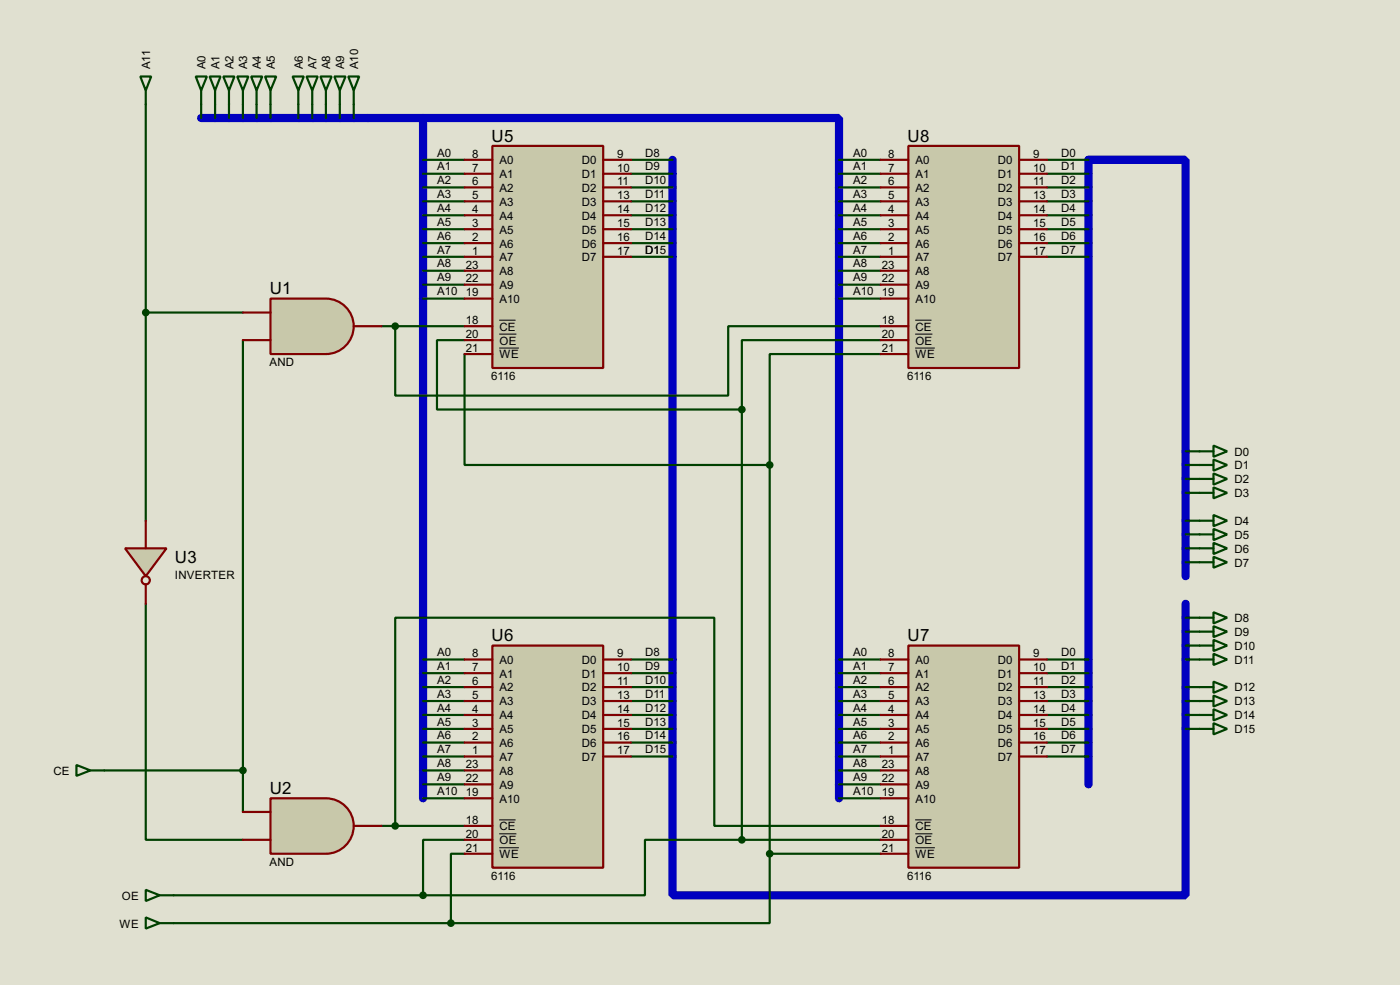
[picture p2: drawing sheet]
<svg xmlns="http://www.w3.org/2000/svg" width="256mm" height="180mm" viewBox="0 0 256 180" stroke-linecap="round" stroke-linejoin="round" font-family="sans-serif">
<path d="M0 0h256.5v180.3h-256.5z" fill="#e0e0d0"/>
<path d="M36.9 21.6h40.6M77.5 21.6h76.2v124.5M77.5 21.6v124.5M123.2 29.3v134.6h94v-53.4M217.2 105.5v-76.2h-17.8v114.3" fill="none" stroke="#0000c0" stroke-width="1.5"/>
<g fill="none" stroke="#004000" stroke-width=".4">
<path d="M26.7 19.1v76.2M36.9 19.1v2.5M39.4 19.1v2.5M42 19.1v2.5M44.5 19.1v2.5M47 19.1v2.5M49.6 19.1v2.5M54.7 19.1v2.5M57.2 19.1v2.5M59.7 19.1v2.5M62.3 19.1v2.5M64.8 19.1v2.5"/>
<path d="M77.5 29.3h7.6M77.5 31.8h7.6M77.5 34.3h7.6M77.5 36.9h7.6M77.5 39.4h7.6M115.6 29.3h7.6M115.6 31.8h7.6M115.6 34.3h7.6M115.6 36.9h7.6M115.6 39.4h7.6M153.7 29.3h7.6M153.7 31.8h7.6"/>
<path d="M153.7 34.3h7.6M153.7 36.9h7.6M153.7 39.4h7.6M191.8 29.3h7.6M191.8 31.8h7.6M191.8 34.3h7.6M191.8 36.9h7.6M191.8 39.4h7.6M26.7 57.2h17.8M69.9 59.7h15.2M72.4 59.7v12.7h61v-12.7h27.9M77.5 42h7.6"/>
<path d="M77.5 44.5h7.6M77.5 47h7.6M77.5 49.6h7.6M77.5 52.1h7.6M77.5 54.7h7.6M115.6 42h7.6M115.6 44.5h7.6M115.6 47h7.6M153.7 42h7.6M153.7 44.5h7.6M153.7 47h7.6M153.7 49.6h7.6"/>
<path d="M153.7 52.1h7.6M153.7 54.7h7.6M191.8 42h7.6M191.8 44.5h7.6M191.8 47h7.6M44.5 62.3v86.3M85.1 62.3h-5v12.7h55.8M85.1 64.8v20.3h55.9M135.9 75v78.7M161.3 62.3h-25.4v12.7M161.3 64.8h-20.3v20.3M141 85.1v71.2"/>
<path d="M217.2 82.6h2.6M217.2 85.1h2.6M217.2 87.7h2.6M217.2 90.2h2.6M217.2 95.3h2.6M217.2 97.8h2.6M26.7 110.5v43.2h17.8M217.2 100.4h2.6M217.2 102.9h2.6M217.2 113.1h2.6M217.2 115.6h2.6M217.2 118.2h2.6"/>
<path d="M77.5 138.5h7.6M77.5 120.7h7.6M77.5 133.4h7.6M77.5 130.9h7.6M77.5 125.8h7.6M77.5 128.3h7.6M77.5 135.9h7.6M77.5 123.2h7.6M115.6 138.5h7.6M115.6 120.7h7.6M115.6 133.4h7.6M115.6 130.9h7.6"/>
<path d="M115.6 125.8h7.6M115.6 128.3h7.6M115.6 135.9h7.6M115.6 123.2h7.6M153.7 138.5h7.6M153.7 120.7h7.6M153.7 133.4h7.6M153.7 130.9h7.6M153.7 125.8h7.6M153.7 128.3h7.6M153.7 135.9h7.6M153.7 123.2h7.6"/>
<path d="M191.8 138.5h7.6M191.8 120.7h7.6M191.8 133.4h7.6M191.8 130.9h7.6M191.8 125.8h7.6M191.8 128.3h7.6M191.8 135.9h7.6M191.8 123.2h7.6M217.2 120.7h2.6M217.2 133.4h2.6M217.2 130.9h2.6M217.2 125.8h2.6"/>
<path d="M217.2 128.3h2.6M19.1 141h25.4M69.9 151.2h15.2M72.4 151.2v-38.1h58.5v38.1h30.4M77.5 146.1h7.6M77.5 143.6h7.6M77.5 141h7.6M85.1 153.7h-7.6v10.2M85.1 156.3h-2.5v12.7M135.9 153.7h-17.7v10.2h-40.7M135.9 153.7h25.4M141 156.3v12.7h-58.4"/>
<path d="M141 156.3h20.3M153.7 146.1h7.6M153.7 143.6h7.6M153.7 141h7.6M31.8 163.9h45.7M31.8 169h50.8"/>
</g>
<path d="M90.2 26.7h20.3v40.7h-20.3z" fill="#c8c8aa" stroke="#800000" stroke-width=".4"/>
<g fill="none" stroke="#800000" stroke-width=".4">
<path d="M85.1 29.3h5.1M85.1 31.8h5.1M85.1 34.3h5.1M85.1 36.9h5.1M85.1 39.4h5.1M110.5 29.3h5.1M110.5 31.8h5.1M110.5 34.3h5.1M110.5 36.9h5.1M110.5 39.4h5.1M85.1 42h5.1M85.1 44.5h5.1"/>
<path d="M85.1 47h5.1M85.1 49.6h5.1M85.1 52.1h5.1M85.1 54.7h5.1M85.1 59.7h5.1M110.5 42h5.1M110.5 44.5h5.1M110.5 47h5.1M85.1 62.3h5.1M85.1 64.8h5.1"/>
</g>
<path d="M91.5 58.6h3M91.5 61.2h3.1M91.5 63.7h3.6" fill="none" stroke="#000" stroke-width=".18"/>
<path d="M90.2 118.2h20.3v40.6h-20.3z" fill="#c8c8aa" stroke="#800000" stroke-width=".4"/>
<g fill="none" stroke="#800000" stroke-width=".4">
<path d="M85.1 120.7h5.1M85.1 123.2h5.1M85.1 125.8h5.1M85.1 128.3h5.1M85.1 130.9h5.1M85.1 133.4h5.1M85.1 135.9h5.1M85.1 138.5h5.1M110.5 120.7h5.1M110.5 123.2h5.1M110.5 125.8h5.1M110.5 128.3h5.1"/>
<path d="M110.5 130.9h5.1M110.5 133.4h5.1M110.5 135.9h5.1M110.5 138.5h5.1M85.1 141h5.1M85.1 143.6h5.1M85.1 146.1h5.1M85.1 151.2h5.1M85.1 153.7h5.1M85.1 156.3h5.1"/>
</g>
<path d="M91.5 150.1h3M91.5 152.6h3.1M91.5 155.2h3.6" fill="none" stroke="#000" stroke-width=".18"/>
<path d="M166.4 118.2h20.3v40.6h-20.3z" fill="#c8c8aa" stroke="#800000" stroke-width=".4"/>
<g fill="none" stroke="#800000" stroke-width=".4">
<path d="M161.3 120.7h5.1M161.3 123.2h5.1M161.3 125.8h5.1M161.3 128.3h5.1M161.3 130.9h5.1M161.3 133.4h5.1M161.3 135.9h5.1M161.3 138.5h5.1M186.7 120.7h5.1M186.7 123.2h5.1M186.7 125.8h5.1M186.7 128.3h5.1"/>
<path d="M186.7 130.9h5.1M186.7 133.4h5.1M186.7 135.9h5.1M186.7 138.5h5.1M161.3 141h5.1M161.3 143.6h5.1M161.3 146.1h5.1M161.3 151.2h5.1M161.3 153.7h5.1M161.3 156.3h5.1"/>
</g>
<path d="M167.7 150.1h3M167.7 152.6h3.1M167.7 155.2h3.6" fill="none" stroke="#000" stroke-width=".18"/>
<path d="M166.4 26.7h20.3v40.7h-20.3z" fill="#c8c8aa" stroke="#800000" stroke-width=".4"/>
<g fill="none" stroke="#800000" stroke-width=".4">
<path d="M161.3 29.3h5.1M161.3 31.8h5.1M161.3 34.3h5.1M161.3 36.9h5.1M161.3 39.4h5.1M186.7 29.3h5.1M186.7 31.8h5.1M186.7 34.3h5.1M186.7 36.9h5.1M186.7 39.4h5.1M161.3 42h5.1M161.3 44.5h5.1"/>
<path d="M161.3 47h5.1M161.3 49.6h5.1M161.3 52.1h5.1M161.3 54.7h5.1M161.3 59.7h5.1M186.7 42h5.1M186.7 44.5h5.1M186.7 47h5.1M161.3 62.3h5.1M161.3 64.8h5.1"/>
</g>
<path d="M167.7 58.6h3M167.7 61.2h3.1M167.7 63.7h3.6" fill="none" stroke="#000" stroke-width=".18"/>
<g fill="none" stroke="#004000" stroke-width=".4">
<path d="M25.7 14h2l-1 2.6zM26.7 16.6v2.5M35.9 14h2l-1 2.6zM36.9 16.6v2.5M38.4 14h2l-1 2.6zM39.4 16.6v2.5M40.9 14h2.1l-1 2.6zM42 16.6v2.5M43.5 14h2l-1 2.6zM44.5 16.6v2.5M46 14h2.1l-1.1 2.6zM47 16.6v2.5"/>
<path d="M48.6 14h2l-1 2.6zM49.6 16.6v2.5M53.6 14h2.1l-1 2.6zM54.7 16.6v2.5M56.2 14h2l-1 2.6zM57.2 16.6v2.5M58.7 14h2.1l-1.1 2.6zM59.7 16.6v2.5M61.3 14h2l-1 2.6zM62.3 16.6v2.5M63.8 14h2l-1 2.6zM64.8 16.6v2.5"/>
<path d="M219.8 97.8h2.5M219.8 95.3h2.5M219.8 90.2h2.5M219.8 87.7h2.5M219.8 85.1h2.5M219.8 82.6h2.5M222.3 99.4l2.5 1-2.5 1zM222.3 96.8l2.5 1-2.5 1.1zM222.3 94.3l2.5 1-2.5 1zM222.3 89.2l2.5 1-2.5 1zM222.3 86.7l2.5 1-2.5 1zM222.3 84.1l2.5 1-2.5 1.1z"/>
<path d="M222.3 81.6l2.5 1-2.5 1zM219.8 118.2h2.5M219.8 115.6h2.5M219.8 113.1h2.5M219.8 102.9h2.5M219.8 100.4h2.5M222.3 119.7l2.5 1-2.5 1zM222.3 117.1l2.5 1.1-2.5 1zM222.3 114.6l2.5 1-2.5 1zM222.3 112.1l2.5 1-2.5 1zM222.3 101.9l2.5 1-2.5 1zM219.8 133.4h2.5"/>
<path d="M219.8 130.9h2.5M219.8 128.3h2.5M219.8 125.8h2.5M219.8 120.7h2.5M222.3 132.4l2.5 1-2.5 1zM222.3 129.8l2.5 1.1-2.5 1zM222.3 127.3l2.5 1-2.5 1zM222.3 124.8l2.5 1-2.5 1zM14 140l2.6 1-2.6 1zM16.6 141h2.5M26.7 167.9l2.6 1.1-2.6 1zM26.7 162.9l2.6 1-2.6 1z"/>
<path d="M29.3 169h2.5M29.3 163.9h2.5"/>
</g>
<g fill="#004000" stroke="#004000" stroke-width=".4">
<circle cx="77.5" cy="163.9" r=".5"/>
<circle cx="135.9" cy="153.7" r=".5"/>
<circle cx="135.9" cy="75" r=".5"/>
<circle cx="82.6" cy="169" r=".5"/>
<circle cx="141" cy="156.3" r=".5"/>
<circle cx="141" cy="85.1" r=".5"/>
</g>
<path d="M49.6 54.7h10.1a5.1 5.1 0 0 1 5.1 5 5.1 5.1 0 0 1-5.1 5.1h-10.1z" fill-rule="evenodd" fill="#c8c8aa" stroke="#800000" stroke-width=".4"/>
<path d="M44.5 57.2h5.1M64.8 59.7h5.1M44.5 62.3h5.1" fill="none" stroke="#800000" stroke-width=".4"/>
<path d="M49.6 146.1h10.1a5.1 5.1 0 0 1 5.1 5.1 5.1 5.1 0 0 1-5.1 5.1h-10.1z" fill-rule="evenodd" fill="#c8c8aa" stroke="#800000" stroke-width=".4"/>
<path d="M44.5 148.6h5.1M44.5 153.7h5.1M64.8 151.2h5.1" fill="none" stroke="#800000" stroke-width=".4"/>
<path d="M22.9 100.4h7.6l-3.8 5.1z" fill="#c8c8aa" stroke="#800000" stroke-width=".4"/>
<g fill="none" stroke="#800000" stroke-width=".4">
<path d="M26.7 95.3v5.1M26.7 107v3.5"/>
<circle cx="26.7" cy="106.2" r=".75"/>
</g>
<g fill="#004000" stroke="#004000" stroke-width=".4">
<circle cx="26.7" cy="57.2" r=".5"/>
<circle cx="44.5" cy="141" r=".5"/>
<circle cx="72.4" cy="151.2" r=".5"/>
<circle cx="72.4" cy="59.7" r=".5"/>
</g>
<g font-size="3.5">
<text x="90.1" y="25.9">U5</text>
<text x="166.3" y="25.9">U8</text>
<text x="49.4" y="53.9">U1</text>
<text x="32.1" y="103.1">U3</text>
<text x="90.1" y="117.4">U6</text>
<text x="166.3" y="117.4">U7</text>
<text x="49.4" y="145.3">U2</text>
</g>
<g font-size="2.4">
<text x="27.5" y="12.7" transform="rotate(-90 27.5 12.7)">A11</text>
<text x="37.7" y="12.7" transform="rotate(-90 37.7 12.7)">A0</text>
<text x="40.2" y="12.7" transform="rotate(-90 40.2 12.7)">A1</text>
<text x="42.8" y="12.7" transform="rotate(-90 42.8 12.7)">A2</text>
<text x="45.3" y="12.7" transform="rotate(-90 45.3 12.7)">A3</text>
<text x="47.8" y="12.7" transform="rotate(-90 47.8 12.7)">A4</text>
<text x="50.4" y="12.7" transform="rotate(-90 50.4 12.7)">A5</text>
<text x="55.5" y="12.7" transform="rotate(-90 55.5 12.7)">A6</text>
<text x="58" y="12.7" transform="rotate(-90 58 12.7)">A7</text>
<text x="60.5" y="12.7" transform="rotate(-90 60.5 12.7)">A8</text>
<text x="63.1" y="12.7" transform="rotate(-90 63.1 12.7)">A9</text>
<text x="65.6" y="12.7" transform="rotate(-90 65.6 12.7)">A10</text>
<text x="80.1" y="28.6">A0</text>
<text x="86.5" y="28.9">8</text>
<text x="113.1" y="28.9">9</text>
<text x="118.2" y="28.6">D8</text>
<text x="156.3" y="28.6">A0</text>
<text x="162.7" y="28.9">8</text>
<text x="189.3" y="28.9">9</text>
<text x="194.4" y="28.6">D0</text>
<text x="80.1" y="31.2">A1</text>
<text x="80.1" y="33.7">A2</text>
<text x="86.5" y="31.4">7</text>
<text x="86.5" y="33.9">6</text>
<text x="91.5" y="30">A0</text>
<text x="91.5" y="32.6">A1</text>
<text x="91.5" y="35.1">A2</text>
<text x="106.6" y="30">D0</text>
<text x="106.6" y="32.6">D1</text>
<text x="106.6" y="35.1">D2</text>
<text x="113.1" y="31.4">10</text>
<text x="113.1" y="33.9">11</text>
<text x="118.2" y="31.2">D9</text>
<text x="118.2" y="33.7">D10</text>
<text x="156.3" y="31.2">A1</text>
<text x="156.3" y="33.7">A2</text>
<text x="162.7" y="31.4">7</text>
<text x="162.7" y="33.9">6</text>
<text x="167.7" y="30">A0</text>
<text x="167.7" y="32.6">A1</text>
<text x="167.7" y="35.1">A2</text>
<text x="182.8" y="30">D0</text>
<text x="182.8" y="32.6">D1</text>
<text x="182.8" y="35.1">D2</text>
<text x="189.3" y="31.4">10</text>
<text x="189.3" y="33.9">11</text>
<text x="194.4" y="31.2">D1</text>
<text x="194.4" y="33.7">D2</text>
<text x="80.1" y="36.3">A3</text>
<text x="80.1" y="38.8">A4</text>
<text x="80.1" y="41.3">A5</text>
<text x="86.5" y="36.5">5</text>
<text x="86.5" y="39">4</text>
<text x="86.5" y="41.6">3</text>
<text x="91.5" y="37.7">A3</text>
<text x="91.5" y="40.2">A4</text>
<text x="106.6" y="37.7">D3</text>
<text x="106.6" y="40.2">D4</text>
<text x="113.1" y="36.5">13</text>
<text x="113.1" y="39">14</text>
<text x="113.1" y="41.6">15</text>
<text x="118.2" y="36.3">D11</text>
<text x="118.2" y="38.8">D12</text>
<text x="118.2" y="41.3">D13</text>
<text x="156.3" y="36.3">A3</text>
<text x="156.3" y="38.8">A4</text>
<text x="156.3" y="41.3">A5</text>
<text x="162.7" y="36.5">5</text>
<text x="162.7" y="39">4</text>
<text x="162.7" y="41.6">3</text>
<text x="167.7" y="37.7">A3</text>
<text x="167.7" y="40.2">A4</text>
<text x="182.8" y="37.7">D3</text>
<text x="182.8" y="40.2">D4</text>
<text x="189.3" y="36.5">13</text>
<text x="189.3" y="39">14</text>
<text x="189.3" y="41.6">15</text>
<text x="194.4" y="36.3">D3</text>
<text x="194.4" y="38.8">D4</text>
<text x="194.4" y="41.3">D5</text>
<text x="80.1" y="43.9">A6</text>
<text x="80.1" y="46.4">A7</text>
<text x="86.5" y="44.1">2</text>
<text x="86.5" y="46.6">1</text>
<text x="91.5" y="42.7">A5</text>
<text x="91.5" y="45.3">A6</text>
<text x="91.5" y="47.8">A7</text>
<text x="106.6" y="42.7">D5</text>
<text x="106.6" y="45.3">D6</text>
<text x="106.6" y="47.8">D7</text>
<text x="113.1" y="44.1">16</text>
<text x="113.1" y="46.6">17</text>
<text x="118.2" y="43.9">D14</text>
<text x="118.2" y="46.4">D15</text>
<text x="156.3" y="43.9">A6</text>
<text x="156.3" y="46.4">A7</text>
<text x="162.7" y="44.1">2</text>
<text x="162.7" y="46.6">1</text>
<text x="167.7" y="42.7">A5</text>
<text x="167.7" y="45.3">A6</text>
<text x="167.7" y="47.8">A7</text>
<text x="182.8" y="42.7">D5</text>
<text x="182.8" y="45.3">D6</text>
<text x="182.8" y="47.8">D7</text>
<text x="189.3" y="44.1">16</text>
<text x="189.3" y="46.6">17</text>
<text x="194.4" y="43.9">D6</text>
<text x="194.4" y="46.4">D7</text>
<text x="80.1" y="49">A8</text>
<text x="80.1" y="51.5">A9</text>
<text x="85.4" y="49.2">23</text>
<text x="85.4" y="51.7">22</text>
<text x="91.5" y="50.4">A8</text>
<text x="91.5" y="52.9">A9</text>
<text x="156.3" y="49">A8</text>
<text x="156.3" y="51.5">A9</text>
<text x="161.6" y="49.2">23</text>
<text x="161.6" y="51.7">22</text>
<text x="167.7" y="50.4">A8</text>
<text x="167.7" y="52.9">A9</text>
<text x="80.1" y="54">A10</text>
<text x="85.4" y="54.3">19</text>
<text x="85.4" y="59.3">18</text>
<text x="91.5" y="55.4">A10</text>
<text x="156.3" y="54">A10</text>
<text x="161.6" y="54.3">19</text>
<text x="161.6" y="59.3">18</text>
<text x="167.7" y="55.4">A10</text>
<text x="85.4" y="61.9">20</text>
<text x="85.4" y="64.4">21</text>
<text x="91.5" y="60.5">CE</text>
<text x="91.5" y="63.1">OE</text>
<text x="91.5" y="65.6">WE</text>
<text x="161.6" y="61.9">20</text>
<text x="161.6" y="64.4">21</text>
<text x="167.7" y="60.5">CE</text>
<text x="167.7" y="63.1">OE</text>
<text x="167.7" y="65.6">WE</text>
<text x="49.4" y="67">AND</text>
<text x="90" y="69.5">6116</text>
<text x="166.2" y="69.5">6116</text>
<text x="226.1" y="83.4">D0</text>
<text x="226.1" y="88.5">D2</text>
<text x="226.1" y="85.9">D1</text>
<text x="226.1" y="91">D3</text>
<text x="226.1" y="101.2">D6</text>
<text x="226.1" y="98.6">D5</text>
<text x="226.1" y="96.1">D4</text>
<text x="32" y="106">INVERTER</text>
<text x="226.1" y="103.7">D7</text>
<text x="226.1" y="113.9">D8</text>
<text x="226.1" y="119">D10</text>
<text x="226.1" y="116.4">D9</text>
<text x="80.1" y="120.1">A0</text>
<text x="80.1" y="125.2">A2</text>
<text x="80.1" y="122.6">A1</text>
<text x="86.5" y="120.3">8</text>
<text x="86.5" y="122.8">7</text>
<text x="86.5" y="125.4">6</text>
<text x="91.5" y="121.5">A0</text>
<text x="91.5" y="124">A1</text>
<text x="106.6" y="121.5">D0</text>
<text x="106.6" y="124">D1</text>
<text x="113.1" y="120.3">9</text>
<text x="113.1" y="122.8">10</text>
<text x="113.1" y="125.4">11</text>
<text x="118.2" y="120.1">D8</text>
<text x="118.2" y="122.6">D9</text>
<text x="118.2" y="125.2">D10</text>
<text x="156.3" y="125.2">A2</text>
<text x="156.3" y="122.6">A1</text>
<text x="156.3" y="120.1">A0</text>
<text x="162.7" y="120.3">8</text>
<text x="162.7" y="122.8">7</text>
<text x="162.7" y="125.4">6</text>
<text x="167.7" y="121.5">A0</text>
<text x="167.7" y="124">A1</text>
<text x="182.8" y="121.5">D0</text>
<text x="182.8" y="124">D1</text>
<text x="189.3" y="120.3">9</text>
<text x="189.3" y="122.8">10</text>
<text x="189.3" y="125.4">11</text>
<text x="194.4" y="120.1">D0</text>
<text x="194.4" y="122.6">D1</text>
<text x="194.4" y="125.2">D2</text>
<text x="226.1" y="121.5">D11</text>
<text x="80.1" y="130.3">A4</text>
<text x="80.1" y="127.7">A3</text>
<text x="86.5" y="127.9">5</text>
<text x="86.5" y="130.5">4</text>
<text x="91.5" y="126.6">A2</text>
<text x="91.5" y="129.1">A3</text>
<text x="91.5" y="131.7">A4</text>
<text x="106.6" y="126.6">D2</text>
<text x="106.6" y="129.1">D3</text>
<text x="106.6" y="131.7">D4</text>
<text x="113.1" y="127.9">13</text>
<text x="113.1" y="130.5">14</text>
<text x="118.2" y="127.7">D11</text>
<text x="118.2" y="130.3">D12</text>
<text x="156.3" y="130.3">A4</text>
<text x="156.3" y="127.7">A3</text>
<text x="162.7" y="127.9">5</text>
<text x="162.7" y="130.5">4</text>
<text x="167.7" y="126.6">A2</text>
<text x="167.7" y="129.1">A3</text>
<text x="167.7" y="131.7">A4</text>
<text x="182.8" y="126.6">D2</text>
<text x="182.8" y="129.1">D3</text>
<text x="182.8" y="131.7">D4</text>
<text x="189.3" y="127.9">13</text>
<text x="189.3" y="130.5">14</text>
<text x="194.4" y="127.7">D3</text>
<text x="194.4" y="130.3">D4</text>
<text x="226.1" y="131.7">D14</text>
<text x="226.1" y="129.1">D13</text>
<text x="226.1" y="126.6">D12</text>
<text x="80.1" y="137.9">A7</text>
<text x="80.1" y="135.3">A6</text>
<text x="80.1" y="132.8">A5</text>
<text x="86.5" y="133">3</text>
<text x="86.5" y="135.5">2</text>
<text x="91.5" y="134.2">A5</text>
<text x="91.5" y="136.7">A6</text>
<text x="106.6" y="134.2">D5</text>
<text x="106.6" y="136.7">D6</text>
<text x="113.1" y="133">15</text>
<text x="113.1" y="135.5">16</text>
<text x="118.2" y="137.9">D15</text>
<text x="118.2" y="132.8">D13</text>
<text x="118.2" y="135.3">D14</text>
<text x="156.3" y="137.9">A7</text>
<text x="156.3" y="135.3">A6</text>
<text x="156.3" y="132.8">A5</text>
<text x="162.7" y="133">3</text>
<text x="162.7" y="135.5">2</text>
<text x="167.7" y="134.2">A5</text>
<text x="167.7" y="136.7">A6</text>
<text x="182.8" y="134.2">D5</text>
<text x="182.8" y="136.7">D6</text>
<text x="189.3" y="133">15</text>
<text x="189.3" y="135.5">16</text>
<text x="194.4" y="137.9">D7</text>
<text x="194.4" y="135.3">D6</text>
<text x="194.4" y="132.8">D5</text>
<text x="226.1" y="134.2">D15</text>
<text x="9.8" y="141.8">CE</text>
<text x="80.1" y="143">A9</text>
<text x="80.1" y="140.4">A8</text>
<text x="85.4" y="140.6">23</text>
<text x="85.4" y="143.2">22</text>
<text x="86.5" y="138.1">1</text>
<text x="91.5" y="139.3">A7</text>
<text x="91.5" y="141.8">A8</text>
<text x="106.6" y="139.3">D7</text>
<text x="113.1" y="138.1">17</text>
<text x="156.3" y="143">A9</text>
<text x="156.3" y="140.4">A8</text>
<text x="161.6" y="140.6">23</text>
<text x="161.6" y="143.2">22</text>
<text x="162.7" y="138.1">1</text>
<text x="167.7" y="139.3">A7</text>
<text x="167.7" y="141.8">A8</text>
<text x="182.8" y="139.3">D7</text>
<text x="189.3" y="138.1">17</text>
<text x="80.1" y="145.5">A10</text>
<text x="85.4" y="145.7">19</text>
<text x="91.5" y="144.4">A9</text>
<text x="91.5" y="146.9">A10</text>
<text x="156.3" y="145.5">A10</text>
<text x="161.6" y="145.7">19</text>
<text x="167.7" y="144.4">A9</text>
<text x="167.7" y="146.9">A10</text>
<text x="85.4" y="150.8">18</text>
<text x="85.4" y="153.3">20</text>
<text x="85.4" y="155.9">21</text>
<text x="91.5" y="152">CE</text>
<text x="91.5" y="154.5">OE</text>
<text x="161.6" y="150.8">18</text>
<text x="161.6" y="153.3">20</text>
<text x="161.6" y="155.9">21</text>
<text x="167.7" y="152">CE</text>
<text x="167.7" y="154.5">OE</text>
<text x="49.4" y="158.5">AND</text>
<text x="90" y="161">6116</text>
<text x="91.5" y="157.1">WE</text>
<text x="166.2" y="161">6116</text>
<text x="167.7" y="157.1">WE</text>
<text x="22.3" y="164.7">OE</text>
<text x="21.9" y="169.8">WE</text>
</g>
</svg>
